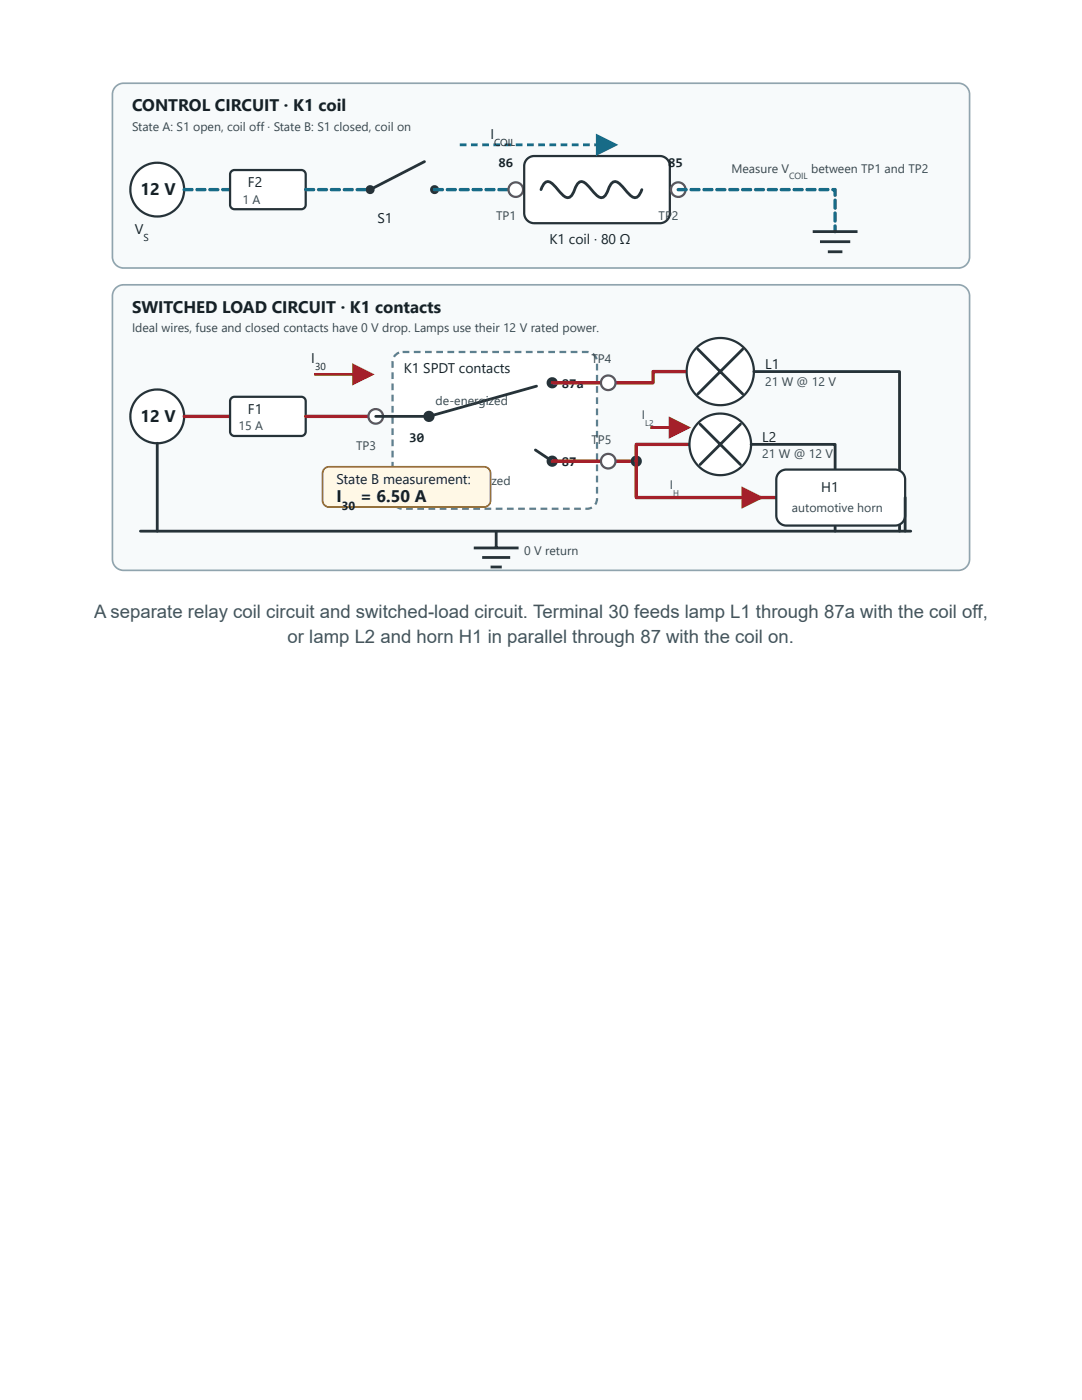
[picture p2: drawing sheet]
<svg xmlns="http://www.w3.org/2000/svg" width="216mm" height="279mm" viewBox="0 0 216 279" stroke-linecap="round" stroke-linejoin="round" font-family="sans-serif">
<path d="M23.1 17.3a2.24 2.24 0 0 1 1.6-.7h166.5a2.24 2.24 0 0 1 2.3 2.2v32.5a2.24 2.24 0 0 1-2.3 2.2h-166.5a2.24 2.24 0 0 1-2.3-2.2v-32.5a2.23 2.23 0 0 1 .7-1.5z" fill="#f7fafb"/>
<path d="M23.1 17.3a2.24 2.24 0 0 1 1.6-.7h166.5a2.24 2.24 0 0 1 2.3 2.2v32.5a2.24 2.24 0 0 1-2.3 2.2h-166.5a2.24 2.24 0 0 1-2.3-2.2v-32.5a2.23 2.23 0 0 1 .7-1.5z" fill="none" stroke="#90a4ae" stroke-width=".34"/>
<circle cx="31.4" cy="37.8" r="5.4" fill="#fff"/>
<circle cx="31.4" cy="37.8" r="5.4" fill="none" stroke="#263238" stroke-width=".45"/>
<path d="M36.5 37.6l1.8-.1a.34 .34 0 0 1 .3 .3 .34 .34 0 0 1-.3 .4h-1.7l-.2-.2zM39.1 37.6l1.8-.1a.34 .34 0 0 1 .3 .3 .34 .34 0 0 1-.3 .4h-1.7l-.2-.2zM41.6 37.6l1.8-.1a.34 .34 0 0 1 .4 .3 .34 .34 0 0 1-.4 .4h-1.6l-.2-.2zM44.2 37.6l1.7-.1a.34 .34 0 0 1 .3 .3 .34 .34 0 0 1-.3 .4h-1.6l-.2-.2z" fill="#176b87"/>
<path d="M46.2 34.2l.6-.3h13.3a.89 .89 0 0 1 .9 .9v6.1a.89 .89 0 0 1-.9 .9h-13.3a.89 .89 0 0 1-.9-.9v-6.1z" fill="#fff"/>
<path d="M46.2 34.2l.6-.3h13.3a.89 .89 0 0 1 .9 .9v6.1a.89 .89 0 0 1-.9 .9h-13.3a.89 .89 0 0 1-.9-.9v-6.1z" fill="none" stroke="#263238" stroke-width=".45"/>
<path d="M60.8 37.6l1.8-.1a.34 .34 0 0 1 .3 .3 .34 .34 0 0 1-.3 .4h-1.7l-.2-.2zM63.3 37.6l1.8-.1a.34 .34 0 0 1 .4 .3 .34 .34 0 0 1-.4 .4h-1.7l-.1-.2zM65.9 37.6l1.8-.1a.34 .34 0 0 1 .3 .3 .34 .34 0 0 1-.3 .4h-1.7l-.2-.2zM68.5 37.6l1.8-.1a.34 .34 0 0 1 .3 .3 .34 .34 0 0 1-.3 .4h-1.7l-.2-.2zM71 37.6l1.8-.1a.34 .34 0 0 1 .4 .3 .34 .34 0 0 1-.4 .4h-1.6l-.2-.2z" fill="#176b87"/>
<g fill="#263238">
<circle cx="73.9" cy="37.8" r=".89"/>
<circle cx="86.7" cy="37.8" r=".89"/>
</g>
<path d="M84.7 32.3l-10.8 5.5" fill="none" stroke="#263238" stroke-width=".56"/>
<path d="M86.5 37.6l1.8-.1a.34 .34 0 0 1 .3 .3 .34 .34 0 0 1-.3 .4h-1.7l-.2-.2zM89 37.6l1.8-.1a.34 .34 0 0 1 .4 .3 .34 .34 0 0 1-.4 .4h-1.6l-.2-.2zM91.6 37.6l1.8-.1a.34 .34 0 0 1 .4 .3 .34 .34 0 0 1-.4 .4h-1.7l-.2-.2zM94.2 37.6l1.8-.1a.34 .34 0 0 1 .3 .3 .34 .34 0 0 1-.3 .4h-1.7l-.2-.2zM96.8 37.6l1.8-.1a.34 .34 0 0 1 .3 .3 .34 .34 0 0 1-.3 .4h-1.7l-.2-.2zM99.3 37.6l1.8-.1a.34 .34 0 0 1 .4 .3 .34 .34 0 0 1-.4 .4h-1.7l-.1-.2zM101.9 37.6l1-.1a.34 .34 0 0 1 .4 .3 .34 .34 0 0 1-.4 .4h-.9l-.2-.2z" fill="#176b87"/>
<circle cx="102.9" cy="37.8" r="1.45" fill="#fff"/>
<circle cx="102.9" cy="37.8" r="1.45" fill="none" stroke="#5c3977" stroke-width=".45"/>
<path d="M105.2 31.7a2.01 2.01 0 0 1 1.4-.6h25a2.01 2.01 0 0 1 2.1 2v9.4a2.01 2.01 0 0 1-2.1 2h-25a2.01 2.01 0 0 1-2-2v-9.4a2.01 2.01 0 0 1 .6-1.4z" fill="#fff"/>
<path d="M105.2 31.7a2.01 2.01 0 0 1 1.4-.6h25a2.01 2.01 0 0 1 2.1 2v9.4a2.01 2.01 0 0 1-2.1 2h-25a2.01 2.01 0 0 1-2-2v-9.4a2.01 2.01 0 0 1 .6-1.4z" fill="none" stroke="#263238" stroke-width=".45"/>
<path d="M107.9 37.8l.5-.9 .4-.5a1.35 1.35 0 0 1 1.8 .6l.9 1.1a2.8 2.8 0 0 0 1.9 1.4l.4-.2 .4-.6 .9-1.8 .4-.5a1.35 1.35 0 0 1 1.8 .6l.9 1.1a2.8 2.8 0 0 0 1.9 1.4l.4-.2 .5-.6 .8-1.8 .4-.5a1.35 1.35 0 0 1 1.8 .6l1 1.1a2.8 2.8 0 0 0 1.8 1.4l.4-.2 .5-.6 .4-.9" fill="none" stroke="#263238" stroke-width=".56"/>
<circle cx="135.3" cy="37.8" r="1.45" fill="#fff"/>
<circle cx="135.3" cy="37.8" r="1.45" fill="none" stroke="#5c3977" stroke-width=".45"/>
<path d="M135.1 37.6l1.8-.1a.34 .34 0 0 1 .3 .3 .34 .34 0 0 1-.3 .4h-1.7l-.2-.2zM137.7 37.6l1.8-.1a.34 .34 0 0 1 .3 .3 .34 .34 0 0 1-.3 .4h-1.7l-.2-.2zM140.2 37.6l1.8-.1a.34 .34 0 0 1 .4 .3 .34 .34 0 0 1-.4 .4h-1.6l-.2-.2zM142.8 37.6l1.8-.1a.34 .34 0 0 1 .4 .3 .34 .34 0 0 1-.4 .4h-1.7l-.2-.2zM145.4 37.6l1.8-.1a.34 .34 0 0 1 .3 .3 .34 .34 0 0 1-.3 .4h-1.7l-.2-.2zM148 37.6l1.8-.1a.34 .34 0 0 1 .3 .3 .34 .34 0 0 1-.3 .4h-1.7l-.2-.2zM150.5 37.6l1.8-.1a.34 .34 0 0 1 .4 .3 .34 .34 0 0 1-.4 .4h-1.7l-.1-.2zM153.1 37.6l1.8-.1a.34 .34 0 0 1 .3 .3 .34 .34 0 0 1-.3 .4h-1.7l-.2-.2zM155.7 37.6l1.8-.1a.34 .34 0 0 1 .3 .3 .34 .34 0 0 1-.3 .4h-1.7l-.2-.2zM158.2 37.6l1.8-.1a.34 .34 0 0 1 .4 .3 .34 .34 0 0 1-.4 .4h-1.7l-.1-.2zM160.8 37.6l1.8-.1a.34 .34 0 0 1 .3 .3 .34 .34 0 0 1-.3 .4h-1.7l-.2-.2zM163.4 37.6l1.8-.1a.34 .34 0 0 1 .3 .3 .34 .34 0 0 1-.3 .4h-1.7l-.2-.2zM166 37.6h.9l.1 1.4a.34 .34 0 0 1-.4 .3 .34 .34 0 0 1-.3-.3v-1.2h.3v.4h-.5l-.2-.2zM166.4 39.7h.4l.1 .1 .1 1.7a.34 .34 0 0 1-.4 .4 .34 .34 0 0 1-.3-.4zM166.4 42.3l.4-.1 .1 .2 .1 1.7a.34 .34 0 0 1-.4 .3 .34 .34 0 0 1-.3-.3zM166.4 44.9l.4-.1 .1 .2 .1 1.2a.34 .34 0 0 1-.4 .4 .34 .34 0 0 1-.3-.4z" fill="#176b87"/>
<path d="M162.2 46.2h8.9M163.6 48.2h6.1M165.2 50.2h2.9" fill="none" stroke="#263238" stroke-width=".56"/>
<g fill="#176b87">
<path d="M118.9 26.7l4.5 2.2-4.5 2.2z"/>
<path d="M91.7 28.6h1.4v.6h-1.4zM94 28.6h1.3v.6h-1.3zM96.2 28.6h1.4v.6h-1.4zM98.4 28.6h1.4v.6h-1.4zM100.7 28.6h1.3v.6h-1.3zM102.9 28.6h1.4v.6h-1.4zM105.2 28.6h1.3v.6h-1.3zM107.4 28.6h1.3v.6h-1.3zM109.6 28.6h1.4v.6h-1.4zM111.9 28.6h1.3v.6h-1.3zM114.1 28.6h1.3v.6h-1.3zM116.3 28.6h1.4v.6h-1.4zM118.6 28.6h1.3v.6h-1.3zM120.8 28.6h1.3v.6h-1.3z"/>
</g>
<path d="M23.1 57.5a2.24 2.24 0 0 1 1.6-.7h166.5a2.24 2.24 0 0 1 2.3 2.3v52.5a2.24 2.24 0 0 1-2.3 2.2h-166.5a2.24 2.24 0 0 1-2.3-2.2v-52.5a2.23 2.23 0 0 1 .7-1.6z" fill="#f7fafb"/>
<path d="M23.1 57.5a2.24 2.24 0 0 1 1.6-.7h166.5a2.24 2.24 0 0 1 2.3 2.3v52.5a2.24 2.24 0 0 1-2.3 2.2h-166.5a2.24 2.24 0 0 1-2.3-2.2v-52.5a2.23 2.23 0 0 1 .7-1.6z" fill="none" stroke="#90a4ae" stroke-width=".34"/>
<circle cx="31.4" cy="83.1" r="5.4" fill="#fff"/>
<circle cx="31.4" cy="83.1" r="5.4" fill="none" stroke="#263238" stroke-width=".45"/>
<path d="M36.7 83.1h9.2" fill="none" stroke="#a4202a" stroke-width=".67"/>
<path d="M46.2 79.4l.6-.2h13.3a.89 .89 0 0 1 .9 .9v6a.89 .89 0 0 1-.9 .9h-13.3a.89 .89 0 0 1-.9-.9v-6z" fill="#fff"/>
<path d="M46.2 79.4l.6-.2h13.3a.89 .89 0 0 1 .9 .9v6a.89 .89 0 0 1-.9 .9h-13.3a.89 .89 0 0 1-.9-.9v-6z" fill="none" stroke="#263238" stroke-width=".45"/>
<path d="M61 83.1h14" fill="none" stroke="#a4202a" stroke-width=".67"/>
<circle cx="75" cy="83.1" r="1.45" fill="#fff"/>
<circle cx="75" cy="83.1" r="1.45" fill="none" stroke="#5c3977" stroke-width=".45"/>
<path d="M78.9 70.8a2.01 2.01 0 0 1 1.4-.6h36.8a2.01 2.01 0 0 1 2 2.1v27.2a2.01 2.01 0 0 1-2 2h-36.8a2.01 2.01 0 0 1-2-2v-27.2a2.01 2.01 0 0 1 .6-1.5z" fill="#fff"/>
<path d="M82.6 70h1.3v.5h-1.3zM84.8 70h1.4v.5h-1.4zM87 70h1.4v.5h-1.4zM89.3 70h1.3v.5h-1.3zM91.5 70h1.4v.5h-1.4zM93.8 70h1.3v.5h-1.3zM96 70h1.3v.5h-1.3zM98.2 70h1.4v.5h-1.4zM100.5 70h1.3v.5h-1.3zM102.7 70h1.3v.5h-1.3zM104.9 70h1.4v.5h-1.4zM107.2 70h1.3v.5h-1.3zM109.4 70h1.3v.5h-1.3zM111.6 70h1.4v.5h-1.4zM113.9 70h1.3v.5h-1.3zM116.1 70l1.4 .1-.1 .4h-1.3zM118.4 70.4l.5 .6 .4 .6-.5 .2-.2-.6-.5-.4zM118.9 72.6h.5v1.3h-.5zM118.9 74.8h.5v1.4h-.5zM118.9 77.1h.5v1.3h-.5zM118.9 79.3h.5v1.3h-.5zM118.9 81.5h.5v1.4h-.5zM118.9 83.8h.5v1.3h-.5zM118.9 86h.5v1.3h-.5zM118.9 88.2h.5v1.4h-.5zM118.9 90.5h.5v1.3h-.5zM118.9 92.7h.5v1.3h-.5zM118.9 94.9h.5v1.4h-.5zM118.9 97.2h.5v1.3h-.5zM118.9 99.4h.5l-.1 .8-.3 .6-.4-.3 .2-.4zM116.8 101.3l1.2-.2 .2 .4-.5 .2-.9 .1zM114.6 101.3h1.3v.5h-1.3zM112.3 101.3h1.4v.5h-1.4zM110.1 101.3h1.3v.5h-1.3zM107.9 101.3h1.3v.5h-1.3zM105.6 101.3h1.4v.5h-1.4zM103.4 101.3h1.3v.5h-1.3zM101.2 101.3h1.3v.5h-1.3zM98.9 101.3h1.4v.5h-1.4zM96.7 101.3h1.3v.5h-1.3zM94.4 101.3h1.4v.5h-1.4zM92.2 101.3h1.4v.5h-1.4zM90 101.3h1.3v.5h-1.3zM87.7 101.3h1.4v.5h-1.4zM85.5 101.3h1.3v.5h-1.3zM83.3 101.3h1.3v.5h-1.3zM81 101.3h1.4v.5h-1.4zM79.1 100.8l.5 .3 .6 .2-.1 .4-.7-.1-.6-.5zM78.1 98.9h.5l.1 1.2-.5 .2zM78.1 96.7h.5v1.3h-.5zM78.1 94.4h.5v1.4h-.5zM78.1 92.2h.5v1.3h-.5zM78.1 89.9h.5v1.4h-.5zM78.1 87.7h.5v1.4h-.5zM78.1 85.5h.5v1.3h-.5zM78.1 83.2h.5v1.4h-.5zM78.1 81h.5v1.3h-.5zM78.1 78.8h.5v1.3h-.5zM78.1 76.5h.5v1.4h-.5zM78.1 74.3h.5v1.3h-.5zM78.1 72.1h.5v1.3h-.5zM78.6 70.8l1-.6 .1 .4-.5 .3-.4 .4-.4-.2zM80.3 70h1.4v.5h-1.4z" fill="#607d8b"/>
<circle cx="85.6" cy="83.1" r="1.12" fill="#263238"/>
<path d="M75 83.1h10.6" fill="none" stroke="#263238" stroke-width=".56"/>
<g fill="#263238">
<circle cx="110.2" cy="76.4" r="1.12"/>
<circle cx="110.2" cy="92" r="1.12"/>
</g>
<path d="M107.1 77.1l-21.5 6M106.8 89.8l3.4 2.2" fill="none" stroke="#263238" stroke-width=".56"/>
<path d="M137 74.2h-6.7v2.2h-20.1" fill="none" stroke="#a4202a" stroke-width=".67"/>
<circle cx="121.4" cy="76.4" r="1.45" fill="#fff"/>
<circle cx="121.4" cy="76.4" r="1.45" fill="none" stroke="#5c3977" stroke-width=".45"/>
<circle cx="143.7" cy="74.2" r="6.7" fill="#fff"/>
<circle cx="143.7" cy="74.2" r="6.7" fill="none" stroke="#263238" stroke-width=".45"/>
<path d="M139.3 69.7l8.9 8.9M148.2 69.7l-8.9 8.9M150.4 74.2h29.1v31.8" fill="none" stroke="#263238" stroke-width=".56"/>
<path d="M110.2 92h16.8" fill="none" stroke="#a4202a" stroke-width=".67"/>
<circle cx="121.4" cy="92" r="1.45" fill="#fff"/>
<circle cx="121.4" cy="92" r="1.45" fill="none" stroke="#5c3977" stroke-width=".45"/>
<circle cx="127" cy="92" r="1.12" fill="#263238"/>
<path d="M137.6 88.7h-10.6v3.3" fill="none" stroke="#a4202a" stroke-width=".67"/>
<circle cx="143.7" cy="88.7" r="6.1" fill="#fff"/>
<circle cx="143.7" cy="88.7" r="6.1" fill="none" stroke="#263238" stroke-width=".45"/>
<path d="M139.7 84.7l8 8M147.7 84.7l-8 8M149.9 88.7h16.7v17.3" fill="none" stroke="#263238" stroke-width=".56"/>
<path d="M127 92v7.3h27.9" fill="none" stroke="#a4202a" stroke-width=".67"/>
<path d="M155.5 94.3a2.01 2.01 0 0 1 1.4-.6h21.7a2.01 2.01 0 0 1 2 2v7.2a2.01 2.01 0 0 1-2 2h-21.7a2.01 2.01 0 0 1-2-2v-7.2a2.01 2.01 0 0 1 .6-1.4z" fill="#fff"/>
<path d="M155.5 94.3a2.01 2.01 0 0 1 1.4-.6h21.7a2.01 2.01 0 0 1 2 2v7.2a2.01 2.01 0 0 1-2 2h-21.7a2.01 2.01 0 0 1-2-2v-7.2a2.01 2.01 0 0 1 .6-1.4z" fill="none" stroke="#263238" stroke-width=".45"/>
<path d="M31.4 88.5v17.5M180.6 99.3v6.7M28 106h153.7M94.5 109.4h9M96.2 111.3h5.6M97.9 113.2h2.2M99 106v3.4" fill="none" stroke="#263238" stroke-width=".56"/>
<path d="M62.7 74.7h11.2" fill="none" stroke="#a4202a" stroke-width=".56"/>
<path d="M70.3 72.5l4.4 2.2-4.4 2.3z" fill="#a4202a"/>
<path d="M64.7 93.5l.5-.2 .5-.1h30.8a1.34 1.34 0 0 1 1.4 1.3v5.4a1.34 1.34 0 0 1-1.4 1.3h-30.8a1.34 1.34 0 0 1-1.3-1.3v-5.4l.1-.5z" fill="#fff8e6"/>
<path d="M64.7 93.5l.5-.2 .5-.1h30.8a1.34 1.34 0 0 1 1.4 1.3v5.4a1.34 1.34 0 0 1-1.4 1.3h-30.8a1.34 1.34 0 0 1-1.3-1.3v-5.4l.1-.5z" fill="none" stroke="#9b6a00" stroke-width=".34"/>
<path d="M129.7 85.3h7.3" fill="none" stroke="#a4202a" stroke-width=".56"/>
<path d="M133.4 83.1l4.5 2.2-4.5 2.3z" fill="#a4202a"/>
<path d="M135.9 99.3h15.6" fill="none" stroke="#a4202a" stroke-width=".56"/>
<path d="M148 97.1l4.4 2.2-4.4 2.2z" fill="#a4202a"/>
<g font-size="3.7" fill="#42545c">
<text x="18.8" y="123.3">A separate relay coil circuit and switched-load circuit. Terminal 30 feeds lamp L1 through 87a with the coil off,</text>
<text x="57.4" y="128.3">or lamp L2 and horn H1 in parallel through 87 with the coil on.</text>
</g>
<g font-size="3.4" fill="#172126">
<text x="26.3" y="22.2">CONTROL CIRCUIT · K1 coil</text>
<text x="28" y="39">12 V</text>
<text x="26.3" y="62.4">SWITCHED LOAD CIRCUIT · K1 contacts</text>
<text x="28" y="84.2">12 V</text>
<text x="67.1" y="100.2">I</text>
<text x="71.8" y="100.2">= 6.50 A</text>
</g>
<g font-size="2.8" fill="#172126">
<text x="97.9" y="27.8">I</text>
<text x="49.5" y="37.3">F2</text>
<text x="26.9" y="46.8">V</text>
<text x="75.3" y="44.5">S1</text>
<text x="109.6" y="48.7">K1 coil · 80 Ω</text>
<text x="62.1" y="72.5">I</text>
<text x="80.6" y="74.4">K1 SPDT contacts</text>
<text x="152.7" y="73.6">L1</text>
<text x="49.5" y="82.5">F1</text>
<text x="152.1" y="88.1">L2</text>
<text x="67.1" y="96.5">State B m</text>
<text x="78.9" y="96.5">easurement:</text>
<text x="163.8" y="98.2">H1</text>
</g>
<g font-size="2.7" fill="#172126">
<text x="99.5" y="33.4">86</text>
<text x="133.3" y="33.4">85</text>
<text x="112.1" y="77.4">87a</text>
<text x="81.7" y="88.1">30</text>
<text x="112.1" y="93">87</text>
</g>
<g font-size="2.5" fill="#37474f">
<text x="26.3" y="26.1">State A: S1 open, coil off · State B: S1 closed, coil on</text>
<text x="146" y="34.5">Measure V</text>
<text x="161.9" y="34.5">between TP1 and TP2</text>
<text x="48.4" y="40.6">1 A</text>
<text x="99" y="44">TP1</text>
<text x="131.4" y="44">TP2</text>
<text x="26.3" y="66.3">Ideal wires, fuse and closed contacts have 0 V drop. Lamps use their 12 V rated power.</text>
<text x="118" y="72.5">T</text>
<text x="119.3" y="72.5">P4</text>
<text x="152.7" y="77">21 W @ 12 V</text>
<text x="86.9" y="80.9">de-energized</text>
<text x="128.1" y="83.7">I</text>
<text x="47.6" y="85.9">15 A</text>
<text x="71.1" y="89.8">TP3</text>
<text x="118" y="88.7">T</text>
<text x="119.3" y="88.7">P5</text>
<text x="152.1" y="91.4">21 W @ 12 V</text>
<text x="91.2" y="96.7">energi</text>
<text x="98" y="96.7">zed</text>
<text x="133.7" y="97.6">I</text>
<text x="158" y="102.1">automot</text>
<text x="167.3" y="102.1">ive horn</text>
<text x="104.6" y="110.8">0 V return</text>
</g>
<text font-size="2.3" fill="#172126" x="68.2" y="101.8">30</text>
<g font-size="2" fill="#172126">
<text x="98.6" y="29.1">COIL</text>
<text x="28.6" y="48.1">S</text>
<text x="62.9" y="73.8">30</text>
</g>
<text font-size="1.8" fill="#37474f" x="157.5" y="35.8">COIL</text>
<g font-size="1.7" fill="#37474f">
<text x="128.7" y="85">L2</text>
<text x="134.3" y="98.9">H</text>
</g>
</svg>
